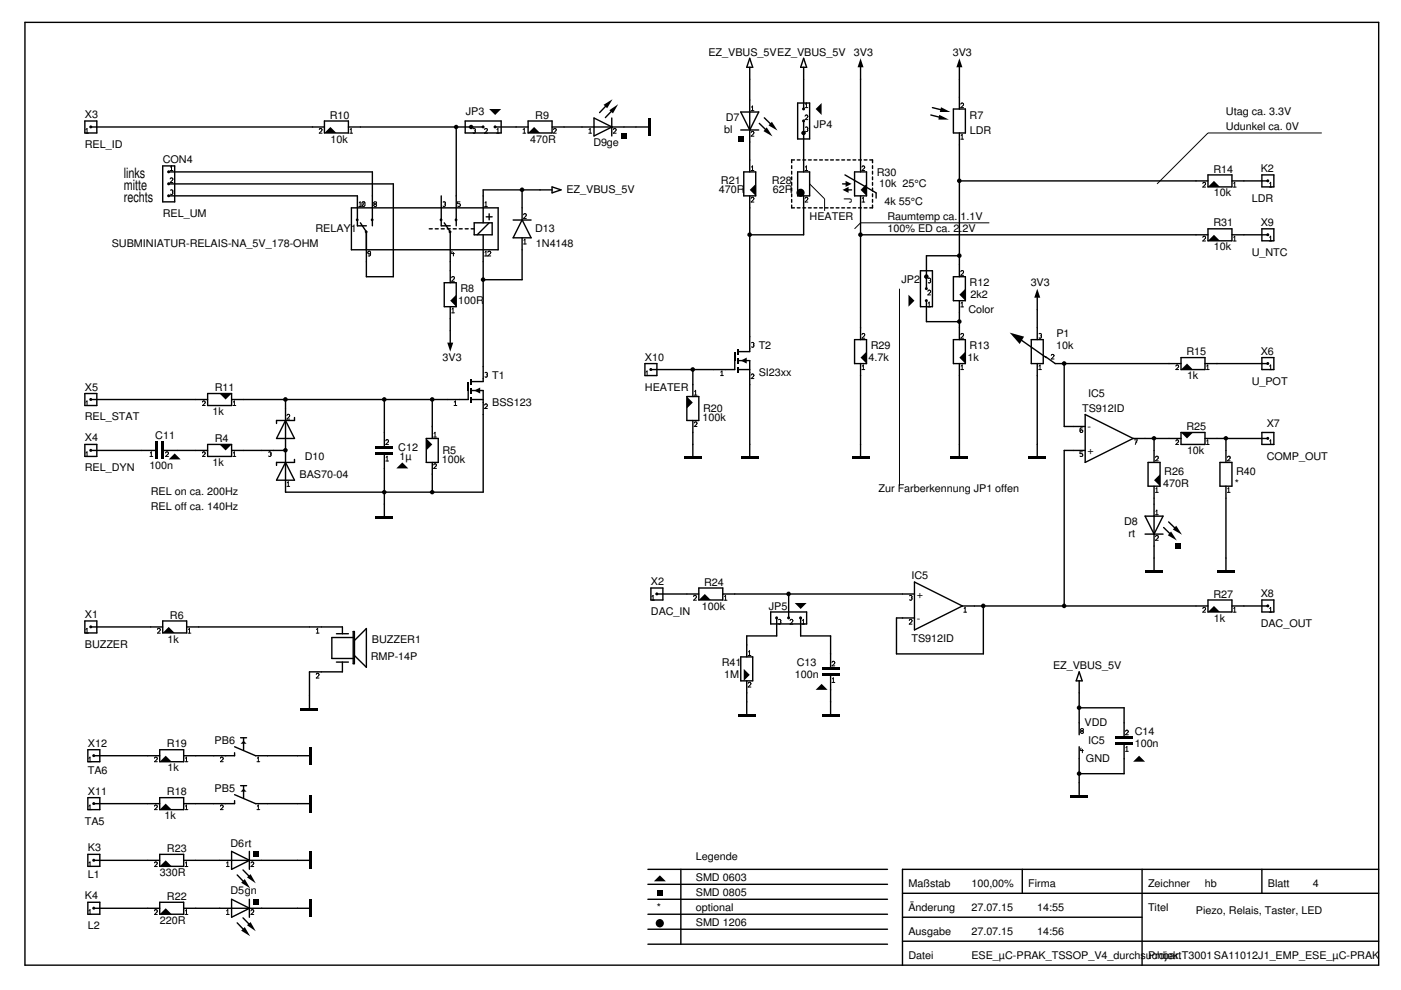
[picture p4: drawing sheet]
<svg xmlns="http://www.w3.org/2000/svg" width="297mm" height="210mm" viewBox="0 0 297 210" stroke-linecap="round" stroke-linejoin="round" font-family="sans-serif">
<g fill="none" stroke="#000" stroke-width=".21">
<path d="M18.2 28.2h.6M18.2 27.5l.3-.2v.9M36.1 36.2h.6M36.1 37.9l.2-.2 .3 .1v.4l-.5 .5h.6M36.1 35.4l.3-.2v1M67.7 27.5v-.2h.5v.4l-.5 .5h.6M74.2 28.2h.6M74.2 27.5l.3-.2v.9M100.3 27.3h.4v.4M100.7 27.7h.1M100.7 27.7v.5h-.4M102.7 27.5l.1-.2h.4v.4l-.5 .5h.6"/>
<path d="M105.3 28.2h.6M105.4 27.5l.2-.2v.9M110.9 28.2h.6M110.9 27.5l.3-.2v.9M117.3 27.5l.1-.2h.5v.4l-.6 .5h.6M124.8 28.2h.6M124.9 27.5l.2-.2v.9M130 27.5l.1-.2h.5v.4l-.6 .5h.6M159.3 36.2h.5M159.3 28.1l.2-.2h.3v.5l-.5 .5h.5M159.3 23.5h.5M159.3 22.7l.3-.2v1"/>
<path d="M159.3 35.4l.3-.2v1M170.7 36.2h.6M170.7 24.6l.2-.2 .3 .1v.4l-.5 .5h.6M170.7 22.8h.6M170.8 27h.4v.4M170.8 22.1l.2-.3v1M170.8 35.4l.2-.2v1M171.2 27.4h.1M171.2 27.4v.4h-.4M171.7 39l3.1 3.2v2.5M182.7 35.4l.3-.2 .3 .1v.3l-.6 .6h.6M203.7 22.1l.2-.3 .3 .1v.5l-.5 .4h.6"/>
<path d="M203.7 29.5h.6M203.8 28.7l.2-.2v1M255 38.9l.2-.2h.3v.5l-.5 .5h.6M261.5 39.7h.6M261.6 38.9l.2-.2v1M269.1 39.7h.6M269.2 38.9l.2-.2v1M280.2 28.2h-24.1l-10.8 10.8M36.1 40.3h.5v.4M36.5 40.7h.1M36.6 40.7v.4h-.5M76.1 43.8h.6"/>
<path d="M76.2 43l.2-.2v1M77.3 42.8l.1 .7a.33 .33 0 0 1-.6 .2M77.3 42.8h-.5v.9M77.3 42.8l-.5 .9M78.6 53.6l-.4 .2-.2-.2 .1-.3h.3l.2 .2-.1 .7-.4 .1M79.2 42.9v.2l.6 .3-.1 .4h-.3l-.2-.4 .6-.3v-.2l-.1-.1zM93.9 42.8h.5v.5M94.3 43.3h.1M94.4 43.3v.4h-.5M95.8 58.9l.2-.3 .3 .1v.4l-.5 .5h.5M95.8 53.3v.5h.5M96.1 53.5v.8"/>
<path d="M97.5 42.8h-.5v.4l.5 .1v.4h-.5M102.7 43.8h.6M102.7 54.3h.6M102.8 43l.2-.2v1M102.8 53.5l.2-.2v1M103.4 53.5a.32 .32 0 0 1 .4-.2 .32 .32 0 0 1 .3 .3l-.7 .7h.7M111 45.6l.2-.3 .3 .1v.4l-.5 .5h.6M111 51.7h.6M111.1 51l.2-.3v1M159.3 42.1l.2-.3 .3 .1v.4l-.5 .5h.5M170.7 42.1l.2-.3 .3 .1v.4l-.5 .5h.6M182.7 42.8h.6"/>
<path d="M182.8 42.1l.2-.3v1M196.8 59.1h.4v.4M197.2 59.5h.1M197.2 59.5v.4h-.4M203.7 57.6l.2-.2h.3v.5l-.5 .5h.6M209.8 47.2h-27.3l-1.3 1.3M255 50.3l.2-.2 .3 .1v.4l-.5 .5h.6M261.5 51.1h.6M261.6 50.3l.2-.2v1M269.1 51.1h.6M269.2 50.3l.2-.2v1M95.8 66.3h.5"/>
<path d="M95.8 65.6l.3-.3v1M102.8 79h.4v.5M103.2 79.5h.1M103.2 79.5v.4h-.4M136.9 79.6h.6M136.9 78.9l.3-.2v.9M152.8 79.6h.6M152.8 78.9l.3-.2v.9M159.3 79.5l.2-.2 .3 .1v.4l-.5 .5h.5M159.3 72.7h.5v.4M159.7 73.1h.1M159.8 73.1v.4h-.5"/>
<path d="M182.7 71l.3-.3 .3 .1v.4l-.6 .5h.6M182.7 78.4h.6M182.8 77.6l.2-.2v1M190.7 61.2v41.9M196.7 61.8l.2-.3 .3 .1v.4l-.5 .5h.6M196.7 65.1h.6M196.8 64.3l.2-.2v1M203.7 65.1h.6M203.7 71l.2-.3 .3 .1v.4l-.5 .5h.6M203.7 78.4h.6M203.8 64.3l.2-.2v1M203.8 77.6l.2-.2v1"/>
<path d="M220.2 78.4h.6M220.3 70.8h.4v.4M220.3 77.6l.2-.2v1M220.7 71.2h.1M220.7 71.2v.4h-.4M222.9 75.4l.2-.3 .3 .1v.4l-.5 .5h.6M249.3 77.6l.2-.2 .3 .1v.4l-.5 .5h.6M255.8 78.4h.6M255.9 77.6l.2-.2v1M269.1 78.4h.6M269.2 77.6l.2-.2v1M18.2 96.8h.6"/>
<path d="M18.2 86h.6M18.2 85.3l.3-.3v1M18.2 96.1l.3-.3v1M31.8 96.8h.6M31.9 96.1l.2-.3v1M35.1 96.1a.32 .32 0 0 1 .3-.3 .32 .32 0 0 1 .3 .3l-.6 .7h.6M42.9 96.1l.1-.2a.32 .32 0 0 1 .3-.1 .32 .32 0 0 1 .2 .3l-.6 .7h.6M42.9 85.3l.1-.2a.32 .32 0 0 1 .3-.1 .32 .32 0 0 1 .2 .3l-.6 .7h.6M49.4 96.8h.6M49.4 86h.6M49.5 85.3l.2-.3v1M49.5 96.1l.2-.3v1"/>
<path d="M56.9 95.9a.32 .32 0 0 1 .4-.1 .32 .32 0 0 1 .2 .3l-.1 .2M57.3 96.3h.1M57.4 96.3l.1 .2a.33 .33 0 0 1-.6 .2M60.8 88.1l.2-.3 .3 .1v.4l-.5 .6h.6M81.8 93.5l.2-.3 .3 .1v.4l-.5 .5h.6M81.8 97.7h.6M81.9 97l.2-.3v1M91.9 98.6l.3-.3 .3 .1v.4l-.6 .5h.6M91.9 92.7h.6M92 91.9l.2-.2v1M96.3 86h.6M96.3 85.3l.3-.3v1"/>
<path d="M102.7 85.9l.3-.3 .2 .1v.4l-.5 .5h.6M147.2 89.7l.2-.2h.3v.5l-.5 .4h.6M147.2 83.8h.6M147.3 83l.2-.2v1M229.5 90.7h-.3l-.2 .3 .1 .6h.4l.1-.2-.2-.3-.4 .3M229.5 95.8h-.5v.4h.4l.2 .2-.2 .4-.4-.1M240.5 93.3h.6l-.4 .9M240.7 93.7h.3M245 97l.2-.3 .3 .1v.4l-.5 .5h.6M249.3 93.5l.2-.2h.3l.1 .3-.6 .6h.6M255.8 94.2h.6M255.9 93.5l.2-.2v.9"/>
<path d="M260.2 97l.2-.3 .4 .1v.4l-.6 .5h.6M269.1 94.2h.6M269.2 93.5l.2-.2v.9M60.8 103.1h.6M60.9 102.4l.2-.2v.9M245 104.4h.6M245 113.8l.2-.3 .3 .1v.4l-.5 .6h.6M245 109.1h.6M245.1 103.6l.2-.2v1M245.1 108.4l.2-.2v.9M260.2 104.4h.6M260.3 103.6l.2-.2v1"/>
<path d="M18.2 134.2h.6M18.2 133.5l.3-.3v1M33.4 133.5v-.2a.32 .32 0 0 1 .4-.1 .32 .32 0 0 1 .2 .4l-.6 .6h.6M39.9 134.2h.6M40 133.5l.2-.3v1M67.1 134.2h.5M67.1 133.5l.2-.3v1M138.2 127.3h.6M138.2 126.5l.3-.3v1.1M147.1 126.5l.2-.3 .3 .1v.4l-.5 .6h.6M153.5 127.3h.6M153.6 126.5l.2-.3v1.1"/>
<path d="M158.6 139h.6M158.7 138.2l.2-.2v1M165.1 131.4h.4v.4M165.4 131.8h.1M165.5 131.8v.4h-.4M167.5 131.6l.2-.3 .3 .1v.4l-.5 .5h.6M170 132.3h.6M170.1 131.6l.2-.3v1M192.8 131.6l.2-.3 .3 .1v.4l-.5 .5h.6M192.8 126.3h.5v.4M193.2 126.7h.1M193.3 126.7v.5h-.5"/>
<path d="M204.3 129.8h.6M204.4 129l.2-.2v1M255 129l.2-.2 .3 .1v.4l-.5 .5h.6M261.5 129.8h.6M261.6 129l.2-.2v1M269.1 129.8h.6M269.2 129l.2-.2v1M67.1 143v-.2a.32 .32 0 0 1 .4 0 .32 .32 0 0 1 .1 .3l-.5 .7h.5M158.6 144.9l.2-.2h.3v.5l-.5 .5h.6M176.4 140.5l.2-.3 .3 .1v.4l-.5 .5h.6M176.4 144.7h.6M176.5 143.9l.2-.2v1"/>
<path d="M229.1 154.6l.2-.1h.3l.1 .1v.2l-.6 .4 .2 .3h.3l.1-.3-.6-.4zM229.2 158.6l-.1 .5h.6M229.5 158.9v.7M238.6 155.1l.2-.3 .4 .3M238.6 159.3h.6M238.7 158.5l.2-.2v1M239.2 155.1l-.6 .7h.6M239.2 155.1h.1M18.8 171.7h.6M18.8 161.5h.6M18.8 160.8l.3-.3v1M18.8 170.9l.3-.2v1"/>
<path d="M32.8 160.8v-.2a.32 .32 0 0 1 .4 0 .32 .32 0 0 1 .2 .3l-.6 .6h.6M32.8 170.9v-.1a.32 .32 0 0 1 .4-.1 .32 .32 0 0 1 .2 .3l-.6 .7h.6M39.2 171.7h.6M39.2 161.5h.6M39.3 160.8l.2-.3v1M39.3 170.9l.2-.2v1M46.7 170.9l.1-.1a.32 .32 0 0 1 .3-.1 .32 .32 0 0 1 .2 .3l-.6 .7h.6M46.7 160.8l.1-.2a.32 .32 0 0 1 .3 0 .32 .32 0 0 1 .2 .3l-.6 .6h.6M54.5 171.7h.6M54.5 161.5h.6M54.6 160.8l.2-.3v1M54.6 170.9l.2-.2v1"/>
<path d="M18.8 193.9h.6M18.8 183.7h.6M18.8 183l.3-.2v.9M18.8 193.1l.3-.2v1M32.8 193.1v-.1a.32 .32 0 0 1 .4-.1 .32 .32 0 0 1 .2 .3l-.6 .7h.6M32.8 183l.2-.2h.3v.4l-.5 .5h.6M39.2 193.9h.6M39.2 183.7h.6M39.3 183l.2-.2v.9M39.3 193.1l.2-.2v1M48 193.9h.6M48 183.7h.6"/>
<path d="M48 183l.3-.2v.9M48 193.1l.3-.2v1M53.2 193.1l.2-.2 .3 .1v.4l-.5 .5h.6M53.2 183l.2-.2h.3v.4l-.5 .5h.6"/>
</g>
<g fill="#000">
<path d="M182.5 12.4l.6 1.9h-1.3zM203.4 12.4l.6 1.9h-1.2zM68.8 28.2l1.3-1.3 1.2 1.3zM103.7 23.1h2.6l-1.3 1.3zM112 28.2l1.2-1.3 1.3 1.3zM128 22.2l1.9-1.2-1.2 1.9zM129.2 23.4l1.9-1.3-1.1 1.9zM159 40.3l1.2-1.3v2.5zM162.6 27l1.2 1.9-1.9-1.1zM163.7 25.8l1.1 1.9-1.9-1.1zM172.9 23.1l1.3-1.3v2.6zM179.3 38.4l1.2 .6-1.2 .6z"/>
<path d="M182.5 40.3l1.2-1.3v2.5zM199.1 24.3l2.1 1.1h-2.2zM199.5 22.7l2 1h-2.2zM256.1 39.6l1.3-1.2 1.3 1.2zM178.6 40.3l1.3-.7v1.3zM256.1 51.1l1.3-1.3 1.3 1.3zM94.8 72.6h1.3l-.6 1.9zM95.5 63.8l1.2-1.3v2.5zM157.1 76.5l1.2-.7v1.3zM182.5 75.8l1.2-1.3v2.6zM192.6 62.5l1.3 1.3-1.3 1.2zM203.4 75.8l1.3-1.3v2.6z"/>
<path d="M203.4 62.5l1.3-1.3v2.6zM214.1 70.5l3 .9-.9 1.5zM219.9 61.2l.7 1.9h-1.3zM250.4 78.4l1.3-1.3 1.2 1.3zM35.8 97.4l1.2-1.3 1.3 1.3zM46.6 83.4h2.5l-1.3 1.3zM46.6 94.2h2.5l-1.3 1.3zM84 99.3l1.3-1.3 1.3 1.3zM90.4 93l1.2 1.2-1.2 1.3zM100.5 82.8l1.3-.6v1.2zM145.6 84.1l1.3 1.2-1.3 1.3zM250.4 91.7h2.5l-1.2 1.3z"/>
<path d="M244.7 101.8l1.3-1.3v2.6zM248.3 112.7l1.2 1.9-1.9-1.1zM249.4 111.5l1.2 1.9-1.9-1.1zM34.5 134.2l1.3-1.3 1.2 1.3zM148.2 127.2l1.2-1.3 1.3 1.3zM168.5 127.8h2.5l-1.2 1.3zM256.1 129.8l1.3-1.3 1.3 1.3zM51.6 157.1l.7 .6h-1.3zM157.7 141.8l1.3 1.3-1.3 1.3zM172.9 146.3l1.3-1.3 1.3 1.3zM33.9 171.7l1.2-1.3 1.3 1.3zM33.9 161.5l1.2-1.3 1.3 1.3z"/>
<path d="M51.6 167.2l.7 .7h-1.3zM240.2 161.5l1.3-1.3 1.3 1.3zM33.9 193.8l1.2-1.2 1.3 1.2zM33.9 183.7l1.2-1.3 1.3 1.3zM51.1 197.3l.8-.7 1.1 1.9zM51.1 187.2l.8-.8 1.1 1.9zM52.4 196.2l.7-.7 1.1 1.9zM52.4 186l.7-.7 1.1 2zM138.6 186.9l1.3-1.3 1.3 1.3z"/>
<path d="M131.7 28.2h1.2v1.3h-1.2z" fill-rule="evenodd"/>
<path d="M137.4 25h.6v3.8h-.6z" fill-rule="evenodd"/>
<path d="M156.4 28.8h1.3v1.3h-1.3z" fill-rule="evenodd"/>
<path d="M155.6 74.5h.3v2h-.3z" fill-rule="evenodd"/>
<path d="M156.2 77.7h.3v1.3h-.3z" fill-rule="evenodd"/>
<path d="M156.2 75.8h.3v1.3h-.3z" fill-rule="evenodd"/>
<path d="M156.2 73.9h.3v1.3h-.3z" fill-rule="evenodd"/>
<path d="M32.9 93.6h.6v3.8h-.6z" fill-rule="evenodd"/>
<path d="M34.2 93.6h.6v3.8h-.6z" fill-rule="evenodd"/>
<path d="M79.6 94.5h3.8v.7h-3.8z" fill-rule="evenodd"/>
<path d="M79.6 95.8h3.8v.6h-3.8z" fill-rule="evenodd"/>
<path d="M99.1 80.9h.3v1.9h-.3z" fill-rule="evenodd"/>
<path d="M99.7 84.1h.3v1.2h-.3z" fill-rule="evenodd"/>
<path d="M99.7 82.2h.3v1.2h-.3z" fill-rule="evenodd"/>
<path d="M99.7 80.3h.3v1.2h-.3z" fill-rule="evenodd"/>
<path d="M145 96.8h3.8v.6h-3.8z" fill-rule="evenodd"/>
<path d="M157.1 96.8h3.8v.6h-3.8z" fill-rule="evenodd"/>
<path d="M180.5 96.8h3.9v.6h-3.9z" fill-rule="evenodd"/>
<path d="M201.5 96.8h3.8v.6h-3.8z" fill-rule="evenodd"/>
<path d="M218 96.8h3.8v.6h-3.8z" fill-rule="evenodd"/>
<path d="M79.6 109.4h3.8v.7h-3.8z" fill-rule="evenodd"/>
<path d="M249.1 115.1h1.3v1.3h-1.3z" fill-rule="evenodd"/>
<path d="M242.8 120.9h3.8v.6h-3.8z" fill-rule="evenodd"/>
<path d="M258 120.9h3.8v.6h-3.8z" fill-rule="evenodd"/>
<path d="M63.7 150.1h3.8v.6h-3.8z" fill-rule="evenodd"/>
<path d="M65.6 158.3h.6v3.8h-.6z" fill-rule="evenodd"/>
<path d="M156.4 151.3h3.8v.7h-3.8z" fill-rule="evenodd"/>
<path d="M174.2 151.3h3.8v.7h-3.8z" fill-rule="evenodd"/>
<path d="M174.2 141.5h3.8v.6h-3.8z" fill-rule="evenodd"/>
<path d="M174.2 142.7h3.8v.7h-3.8z" fill-rule="evenodd"/>
<path d="M236.4 156.1h3.8v.6h-3.8z" fill-rule="evenodd"/>
<path d="M236.4 157.4h3.8v.6h-3.8z" fill-rule="evenodd"/>
<path d="M65.6 168.5h.6v3.8h-.6z" fill-rule="evenodd"/>
<path d="M226.9 168.5h3.8v.6h-3.8z" fill-rule="evenodd"/>
<path d="M53.5 180.5h1.3v1.3h-1.3z" fill-rule="evenodd"/>
<path d="M53.5 190.7h1.3v1.2h-1.3z" fill-rule="evenodd"/>
<path d="M65.6 190.7h.6v3.8h-.6z" fill-rule="evenodd"/>
<path d="M65.6 180.5h.6v3.8h-.6z" fill-rule="evenodd"/>
<path d="M139.3 188.8h1.2v1.2h-1.2z" fill-rule="evenodd"/>
<circle cx="19.2" cy="26.9" r=".32"/>
<circle cx="35.7" cy="39" r=".32"/>
<circle cx="35.7" cy="36.4" r=".32"/>
<circle cx="96.7" cy="26.9" r=".48"/>
<circle cx="99.9" cy="26.9" r=".32"/>
<circle cx="99.9" cy="26.9" r=".48"/>
<circle cx="102.4" cy="26.9" r=".32"/>
<circle cx="105" cy="26.9" r=".32"/>
<circle cx="170.4" cy="23.1" r=".32"/>
<circle cx="170.4" cy="28.2" r=".32"/>
<circle cx="170.4" cy="25.6" r=".32"/>
<circle cx="170.4" cy="28.2" r=".48"/>
<circle cx="203.4" cy="38.3" r=".49"/>
<circle cx="268.8" cy="38.3" r=".32"/>
<circle cx="35.7" cy="41.5" r=".32"/>
<circle cx="75.7" cy="46.6" r=".3"/>
<circle cx="77.6" cy="49.1" r=".3"/>
<circle cx="78.9" cy="46.6" r=".3"/>
<circle cx="93.5" cy="46.6" r=".3"/>
<circle cx="95.4" cy="49.1" r=".3"/>
<circle cx="96.7" cy="46.6" r=".3"/>
<circle cx="102.4" cy="59.3" r=".49"/>
<circle cx="110.7" cy="40.2" r=".49"/>
<circle cx="158.9" cy="49.8" r=".49"/>
<circle cx="169.7" cy="40.9" r=".87"/>
<circle cx="182.4" cy="49.8" r=".49"/>
<circle cx="196.4" cy="58.7" r=".49"/>
<circle cx="196.4" cy="58.7" r=".32"/>
<circle cx="203.4" cy="54.2" r=".49"/>
<circle cx="268.8" cy="49.8" r=".32"/>
<circle cx="138" cy="78.3" r=".32"/>
<circle cx="146.9" cy="78.3" r=".49"/>
<circle cx="196.4" cy="63.7" r=".32"/>
<circle cx="196.4" cy="61.2" r=".32"/>
<circle cx="203.4" cy="68.2" r=".49"/>
<circle cx="225.6" cy="77.1" r=".49"/>
<circle cx="268.8" cy="77.1" r=".32"/>
<circle cx="19.2" cy="95.5" r=".32"/>
<circle cx="19.2" cy="84.7" r=".32"/>
<circle cx="60.5" cy="84.7" r=".49"/>
<circle cx="60.5" cy="95.5" r=".48"/>
<circle cx="81.5" cy="84.7" r=".49"/>
<circle cx="91.6" cy="84.7" r=".49"/>
<circle cx="244.7" cy="92.9" r=".48"/>
<circle cx="259.9" cy="92.9" r=".48"/>
<circle cx="268.8" cy="92.9" r=".32"/>
<circle cx="81.5" cy="104.4" r=".48"/>
<circle cx="91.6" cy="104.4" r=".48"/>
<circle cx="19.2" cy="132.9" r=".32"/>
<circle cx="139.3" cy="125.9" r=".32"/>
<circle cx="164.7" cy="131" r=".32"/>
<circle cx="167.2" cy="125.9" r=".49"/>
<circle cx="167.2" cy="131" r=".32"/>
<circle cx="169.7" cy="131" r=".32"/>
<circle cx="208.5" cy="128.5" r=".49"/>
<circle cx="225.6" cy="128.5" r=".49"/>
<circle cx="268.8" cy="128.5" r=".32"/>
<circle cx="228.8" cy="150.1" r=".49"/>
<circle cx="19.9" cy="160.2" r=".32"/>
<circle cx="19.9" cy="170.4" r=".32"/>
<circle cx="228.8" cy="164" r=".49"/>
<circle cx="19.9" cy="182.4" r=".32"/>
<circle cx="19.9" cy="192.6" r=".32"/>
<circle cx="139.9" cy="195.7" r=".87"/>
</g>
<g fill="none" stroke="#000" stroke-width=".3">
<path d="M5.3 4.7h287v199.9h-287zM159 12.4l.6 1.9h-1.3zM159 14.3v22.1M170.4 14.3v8.8M170.4 12.4l.6 1.9h-1.2zM182.5 14.3v22.1M203.4 14.3v8.8M18 25.7h2.5v2.5h-2.5zM19.3 26.9h49.5M34.5 35.2h2.5v7.6h-2.5zM35.8 39h47.6v19.7h-5.7v-9.6l-1.3-1.9M35.8 36.4h43.1v11.5"/>
<path d="M68.8 25.7h5.1v2.5h-5.1zM73.9 26.9h28.5M96.7 26.9v21M98.6 25.7h7.7v2.5h-7.7zM105 26.9h7M112 25.7h5v2.5h-5zM117 39.6l2 .7-2 .6zM117 26.9h20.4M125.9 25l3.8 1.9-3.8 1.9zM128.9 22l-1.8 1.9M129.7 25v3.8M130.2 23l-1.8 1.9"/>
<path d="M157.1 27.6h3.8M157.1 23.7h3.8l-1.9 3.9zM157.7 36.4h2.5v5.1h-2.5zM161 26.2l1.9 1.8M162 25l1.9 1.8M167.8 35.1v.6M167.8 36.3v.6M167.8 37.5v.6M167.8 38.7v.6M167.8 39.9v.6M168.4 33.9h-.6v.6M169 33.9h.6"/>
<path d="M169.1 36.4h2.6v5.1h-2.6zM169.1 21.8h2.6v7.7h-2.6zM170.2 33.9h.6M170.4 25.7v10.7M171.4 33.9h.6M172.6 33.9h.6M173.8 33.9h.6M175 33.9h.6M176.1 33.9h.6M177.3 33.9h.6M178.5 33.9h.6M178.6 39h1.3"/>
<path d="M179.2 37.1l6.6 3.8v1.1M179.7 33.9h.6M180.8 33.9h.6M181.2 36.4h2.5v5.1h-2.5zM182 33.9h.6M183.2 33.9h.6M184.4 33.9h.6v.6M185 35.1v.6M185 36.3v.6M185 37.5v.6M185 38.7v.6M185 39.9v.6"/>
<path d="M197.4 24.4l2.5 .6M197.7 22.8l2.5 .7M202.1 23.1h2.6v5.1h-2.6zM203.4 28.2v30.5M203.4 38.4h52.7M256.1 37.1h5.1v2.5h-5.1zM261.2 38.4h7.6M267.5 37.1h2.6v2.5h-2.6zM35.8 41.5h40v6.4h1.9M74.5 44.1h31.1v8.9h-31.1zM91 48.5h.6M92.3 48.5h.6"/>
<path d="M93.6 48.5h.6M93.6 41.5v6.4h1.9M94.2 59.9h2.5v5.1h-2.5zM94.2 47.2l1.3 1.9v10.8M94.8 48.5h.7M96.1 48.5h.6M97.4 48.5h.6M98.6 48.5h.7M99.9 48.5h.6M100.5 47.2h3.8v2.6h-3.8zM102.4 49.8v31.1h-2.5M103.1 46h1.2"/>
<path d="M103.7 45.3v1.3M103.7 47.2l-2.5 2.6M108.8 46.7h3.8M110.7 40.3v6.3M110.7 50.4v8.9h-8.3M110.7 46.6l1.9 3.8h-3.8zM117 40.3h-14.6v6.9M159 41.5v33h-2.6M167.8 43.5v.6h.6M167.8 41.1v.6M167.8 42.3v.6M169 44.1h.6"/>
<path d="M170.2 44.1h.6M170.4 41.5v8.3h-11.4M171.4 44.1h.6M172.6 44.1h.6M173.8 44.1h.6M175 44.1h.6M176.1 44.1h.6M177.3 44.1h.6M178.5 44.1h.6M179.3 40.3h1.2M179.7 44.1h.6M180.8 44.1h.6"/>
<path d="M182 44.1h.6M182.5 41.5v30.5M182.5 49.8h73.6M183.2 44.1h.6M185 41.1v.6M185 42.3v.6M185 43.5v.6h-.6M195.2 57.4h2.5v7.6h-2.5zM202.1 58.7h2.6v5.1h-2.6zM203.4 54.2h-7v7M256.1 48.5h5.1v2.6h-5.1zM261.2 49.8h7.6"/>
<path d="M267.5 48.5h2.6v2.6h-2.6zM95.5 65v7.6M136.7 77.1h2.6v2.5h-2.6zM146.9 78.4v5.7M155.8 76.5v1.9h-17.8M156.4 76.5h2.6v20.3M156.4 78.4h2.6M181.2 72h2.5v5.1h-2.5zM182.5 77.1v19.7M196.4 63.8v4.4h7M202.1 72h2.6v5.1h-2.6zM203.4 63.8v8.2"/>
<path d="M203.4 77.1v19.7M216 71.8l5.8 4M218.6 72h2.6v5.1h-2.6zM219.9 63.1v8.9M219.9 77.1v19.7M221.7 75.6l2 1.5h26.7M225.6 77.1v13.3h4.5M250.4 75.8h5.1v2.6h-5.1zM255.5 77.1h13.3M267.5 75.8h2.6v2.6h-2.6zM18 94.2h2.5v2.6h-2.5zM18 83.4h2.5v2.6h-2.5z"/>
<path d="M19.3 95.5h13.6M19.3 84.7h24.7M34.8 95.5h9.2M44 94.2h5.1v2.6h-5.1zM44 83.4h5.1v2.6h-5.1zM49.1 95.5h11.4M60.5 89.2l1.9 3.8h-3.8zM60.5 98l1.9 3.8h-3.8zM62.4 97.4v.6h-3.8v.7M62.4 88.5v.7h-3.8v.6M81.5 84.7v9.8M81.5 96.4v13"/>
<path d="M90.4 93h2.5v5h-2.5zM91.6 84.7v8.3M91.6 98v6.4M99.3 82.8v1.9h-50.2M99.9 84.7h2.5M99.9 82.8h2.5v21.6h-41.9v-19.7M145.6 84.1h2.6v5.1h-2.6zM146.9 89.2v7.6M230.1 95.5h-4.5v33M230.1 87.9l10.1 5.1-10.1 5zM240.2 93h10.2M243.4 98h2.6v5.1h-2.6z"/>
<path d="M244.7 93v5M250.4 91.7h5.1v2.5h-5.1zM255.5 93h13.3M258.7 98h2.5v5.1h-2.5zM259.9 93v5M267.5 91.7h2.6v2.5h-2.6zM242.8 113.2h3.8M242.8 109.4h3.8l-1.9 3.8zM244.7 103.1v17.8M246.7 111.8l1.9 1.9M247.8 110.7l1.8 1.8M259.9 103.1v17.8"/>
<path d="M18 131.7h2.5v2.5h-2.5zM19.3 132.9h15.2M34.5 131.7h5.1v2.5h-5.1zM39.6 132.9h33v1.5M71.3 134.4h2.6M74.9 133.9h.2v6.8h-.2zM75.1 135.2h-4.7v4.4h4.7M75.1 135.8l2.6-2.5v8.2l-2.6-2.5M138 124.7h2.5v2.5h-2.5zM139.3 125.9h8.9M148.2 124.7h5v2.5h-5zM153.2 125.9h40.7"/>
<path d="M157.1 139.3h2.5v5.1h-2.5zM163.4 129.8h7.6v2.5h-7.6zM164.7 131v3.8h-6.4v4.5M167.2 125.9v5.1M169.8 131v3.8h6.3v6.7M193.9 123.4l10.1 5.1-10.1 5.1zM204 128.5h52.1M208.5 128.5v10.1h-18.4v-7.6h3.8M256.1 127.2h5.1v2.6h-5.1zM261.2 128.5h7.6M267.5 127.2h2.6v2.6h-2.6zM18.6 159h2.6v2.5h-2.6z"/>
<path d="M33.9 159h5v2.5h-5zM49.7 159.6v.6h-10.8M49.7 158.3l4.5 1.9h11.4M51 156.4h1.3M51.6 156.4v2.6M71.3 140.4h2.6M72.6 140.4v2.1h-7v7.6M158.3 144.4v6.9M176.1 143.4v7.9M228.8 142.5l.6 1.9h-1.2zM228.8 144.4v11.4M228.8 158.3v10.2"/>
<path d="M228.8 150.1h9.5v6M238.3 158v6h-9.5M18.6 169.1h2.6v2.6h-2.6zM19.9 170.4h14M19.9 160.2h14M33.9 169.1h5v2.6h-5zM49.7 169.8v.6h-10.8M49.7 168.5l4.5 1.9h11.4M51 166.6h1.3M51.6 166.6v2.6M18.6 191.3h2.6v2.5h-2.6zM18.6 181.1h2.6v2.6h-2.6z"/>
<path d="M19.9 192.6h14M19.9 182.4h14M33.9 191.3h5v2.5h-5zM33.9 181.1h5v2.6h-5zM38.9 192.6h26.7M38.9 182.4h26.7M49.1 180.5l3.8 1.9-3.8 1.9zM49.1 190.7l3.8 1.9-3.8 1.9zM50.3 195.7l1.8 1.9M50.3 185.5l1.8 1.9M51.5 194.6l1.8 1.9M51.5 184.4l1.8 1.9"/>
<path d="M52.9 180.5v3.8M52.9 190.7v3.8M137.4 197h50.8M137.4 193.8h50.8M137.4 190.7h50.8M137.4 187.5h50.8M137.4 184.3h50.8M144.4 184.3v15.9M191.3 194.5h50.8M191.3 199.6h101M191.3 189.4h101M216.7 184.3v5.1"/>
<path d="M242.1 184.3v20.3M267.5 184.3v5.1M292.3 184.3h-101v20.3M137.4 200.2h50.8"/>
</g>
<g font-size="3">
<text x="26.2" y="40.3">mitte</text>
<text x="26.2" y="37.7">links</text>
<text x="26.2" y="42.8">rechts</text>
</g>
<g font-size="2.2">
<text x="150.2" y="11.8">EZ_VBUS_5VEZ_VBUS_5V</text>
<text x="181.1" y="11.8">3V3</text>
<text x="202" y="11.8">3V3</text>
<text x="18" y="25">X3</text>
<text x="69.9" y="25.2">R10</text>
<text x="98.8" y="24.4">JP3</text>
<text x="113.5" y="25.1">R9</text>
<text x="153.5" y="28.2">bl</text>
<text x="153.9" y="25.7">D7</text>
<text x="172.5" y="27.1">JP4</text>
<text x="205.6" y="25.1">R7</text>
<text x="205.6" y="28.3">LDR</text>
<text x="259.9" y="24.4">Utag ca. 3.3V</text>
<text x="259.9" y="27.6">Udunkel ca. 0V</text>
<text x="18" y="31.4">REL_ID</text>
<text x="34.5" y="34.5">CON4</text>
<text x="70.1" y="30.3">10k</text>
<text x="112.4" y="30.2">470R</text>
<text x="125.8" y="31">D9ge</text>
<text x="120.1" y="41">EZ_VBUS_5V</text>
<text x="152.4" y="41">470R</text>
<text x="152.9" y="39.1">R21</text>
<text x="163.7" y="39.1">R28</text>
<text x="163.8" y="41">62R</text>
<text x="185.9" y="37.2">R30</text>
<text x="186.4" y="39.8">10k 25°C</text>
<text x="257.3" y="36.6">R14</text>
<text x="257.4" y="41.7">10k</text>
<text x="267.3" y="36.4">K2</text>
<text x="34.5" y="46">REL_UM</text>
<text x="171.7" y="46.6">HEATER</text>
<text x="180.6" y="43.1" transform="rotate(-90 180.6 43.1)">J</text>
<text x="187.5" y="43.4">4k 55°C</text>
<text x="188.2" y="46.6">Raumtemp ca. 1.1V</text>
<text x="265.4" y="42.8">LDR</text>
<text x="267.3" y="47.9">X9</text>
<text x="23.7" y="52.3">SUBMINIATUR-RELAIS-NA_5V_178-OHM</text>
<text x="66.9" y="49.1">RELAY1</text>
<text x="113.5" y="49.2">D13</text>
<text x="113.6" y="52.4">1N4148</text>
<text x="188.2" y="49.1">100% ED ca. 2.2V</text>
<text x="257.3" y="48">R31</text>
<text x="257.4" y="53.1">10k</text>
<text x="265.4" y="54.2">U_NTC</text>
<text x="97.2" y="64.5">100R</text>
<text x="97.6" y="61.9">R8</text>
<text x="191.1" y="60">JP2</text>
<text x="205.6" y="60.7">R12</text>
<text x="205.7" y="63.2">2k2</text>
<text x="218.5" y="60.7">3V3</text>
<text x="205.3" y="66.3">Color</text>
<text x="224" y="71.5">P1</text>
<text x="93.8" y="76.6">3V3</text>
<text x="136.7" y="76.5">X10</text>
<text x="160.9" y="73.9">T2</text>
<text x="184.1" y="76.5">4.7k</text>
<text x="184.6" y="74">R29</text>
<text x="205.1" y="76.5">1k</text>
<text x="205.6" y="74">R13</text>
<text x="223.9" y="74">10k</text>
<text x="251.5" y="75.3">R15</text>
<text x="267.3" y="75.2">X6</text>
<text x="18" y="82.8">X5</text>
<text x="45.5" y="82.9">R11</text>
<text x="104.3" y="80.3">T1</text>
<text x="136.7" y="82.8">HEATER</text>
<text x="160.9" y="79.6">SI23xx</text>
<text x="251.7" y="80.4">1k</text>
<text x="265.4" y="81.5">U_POT</text>
<text x="18" y="89.2">REL_STAT</text>
<text x="45" y="88">1k</text>
<text x="104.3" y="86">BSS123</text>
<text x="148.9" y="89.2">100k</text>
<text x="149.1" y="87.3">R20</text>
<text x="229.4" y="87.3">TS912ID</text>
<text x="230.7" y="84.2">IC5</text>
<text x="18" y="93.6">X4</text>
<text x="32.9" y="93">C11</text>
<text x="45.5" y="93.7">R4</text>
<text x="84.5" y="95.6">C12</text>
<text x="230.6" y="91.1">-</text>
<text x="251.5" y="91.1">R25</text>
<text x="268.6" y="90.5">X7</text>
<text x="18" y="99.9">REL_DYN</text>
<text x="31.7" y="99.4">100n</text>
<text x="45" y="98.8">1k</text>
<text x="63.5" y="101.3">BAS70-04</text>
<text x="64.6" y="97.5">D10</text>
<text x="84.7" y="97.5">1µ</text>
<text x="93.7" y="98.1">100k</text>
<text x="93.8" y="96.2">R5</text>
<text x="230.6" y="96.2">+</text>
<text x="246.8" y="100.7">R26</text>
<text x="251.7" y="96.2">10k</text>
<text x="262.1" y="100.7">R40</text>
<text x="268.6" y="97.5">COMP_OUT</text>
<text x="32" y="105">REL on ca. 200Hz</text>
<text x="186.3" y="104.4">Zur Farberkennung JP1 offen</text>
<text x="246.6" y="103.2">470R</text>
<text x="261.8" y="103.2">*</text>
<text x="32" y="108.2">REL off ca. 140Hz</text>
<text x="238.3" y="111.3">D8</text>
<text x="239.3" y="113.9">rt</text>
<text x="138" y="124">X2</text>
<text x="149.3" y="124.2">R24</text>
<text x="193.2" y="122.8">IC5</text>
<text x="18" y="131">X1</text>
<text x="36" y="131.1">R6</text>
<text x="138" y="130.4">DAC_IN</text>
<text x="148.8" y="129.2">100k</text>
<text x="163" y="129.2">JP5</text>
<text x="194.4" y="126.7">+</text>
<text x="194.4" y="131.8">-</text>
<text x="257.3" y="126.7">R27</text>
<text x="257.4" y="131.8">1k</text>
<text x="267.3" y="126.6">X8</text>
<text x="18" y="137.4">BUZZER</text>
<text x="35.5" y="136.2">1k</text>
<text x="78.9" y="136.3">BUZZER1</text>
<text x="193.2" y="136.1">TS912ID</text>
<text x="267.3" y="132.9">DAC_OUT</text>
<text x="78.6" y="139.9">RMP-14P</text>
<text x="153" y="141.3">R41</text>
<text x="153.5" y="143.8">1M</text>
<text x="168.5" y="143.8">100n</text>
<text x="168.9" y="141.3">C13</text>
<text x="223.3" y="141.9">EZ_VBUS_5V</text>
<text x="230" y="154">VDD</text>
<text x="240.6" y="155.9">C14</text>
<text x="18.6" y="158.3">X12</text>
<text x="35.4" y="158.5">R19</text>
<text x="45.5" y="157.7">PB6</text>
<text x="230.2" y="161.6">GND</text>
<text x="230.7" y="157.7">IC5</text>
<text x="240.6" y="158.5">100n</text>
<text x="18.6" y="164">TA6</text>
<text x="35.5" y="163.5">1k</text>
<text x="45.5" y="167.9">PB5</text>
<text x="18.6" y="168.5">X11</text>
<text x="34.9" y="173.7">1k</text>
<text x="35.4" y="168.6">R18</text>
<text x="18" y="174.8">TA5</text>
<text x="48.8" y="179.5">D6rt</text>
<text x="18.6" y="180.5">K3</text>
<text x="33.9" y="185.8">330R</text>
<text x="35.4" y="180.7">R23</text>
<text x="147.5" y="182.4">Legende</text>
<text x="18" y="190.7">K4</text>
<text x="18.6" y="186.2">L1</text>
<text x="35.4" y="190.8">R22</text>
<text x="48.8" y="189.7">D5gn</text>
<text x="147.5" y="190">SMD 0805</text>
<text x="147.5" y="186.9">SMD 0603</text>
<text x="192.6" y="188.1">Maßstab</text>
<text x="205.9" y="188.1">100,00%</text>
<text x="218" y="188.1">Firma</text>
<text x="243.4" y="188.1">Zeichner</text>
<text x="255.5" y="188.1">hb</text>
<text x="268.8" y="188.1">Blatt</text>
<text x="278.3" y="188.1">4</text>
<text x="18.6" y="197">L2</text>
<text x="33.9" y="195.9">220R</text>
<text x="139.3" y="193.2">*</text>
<text x="147.5" y="193.2">optional</text>
<text x="147.5" y="196.4">SMD 1206</text>
<text x="192.6" y="193.2">Änderung</text>
<text x="205.9" y="193.2">27.07.15</text>
<text x="219.9" y="193.2">14:55</text>
<text x="243.4" y="193.2">Titel</text>
<text x="253.6" y="193.8">Piezo, Relais, Taster, LED</text>
<text x="192.6" y="198.3">Ausgabe</text>
<text x="192.6" y="203.4">Datei</text>
<text x="205.9" y="198.3">27.07.15</text>
<text x="205.9" y="203.4">ESE_µC-PRAK_TSSOP_V4_durchsuchbar.T3001SA11012J1_EMP_ESE_µC-PRAK</text>
<text x="219.9" y="198.3">14:56</text>
<text x="243.4" y="203.4">Projekt</text>
</g>
</svg>
